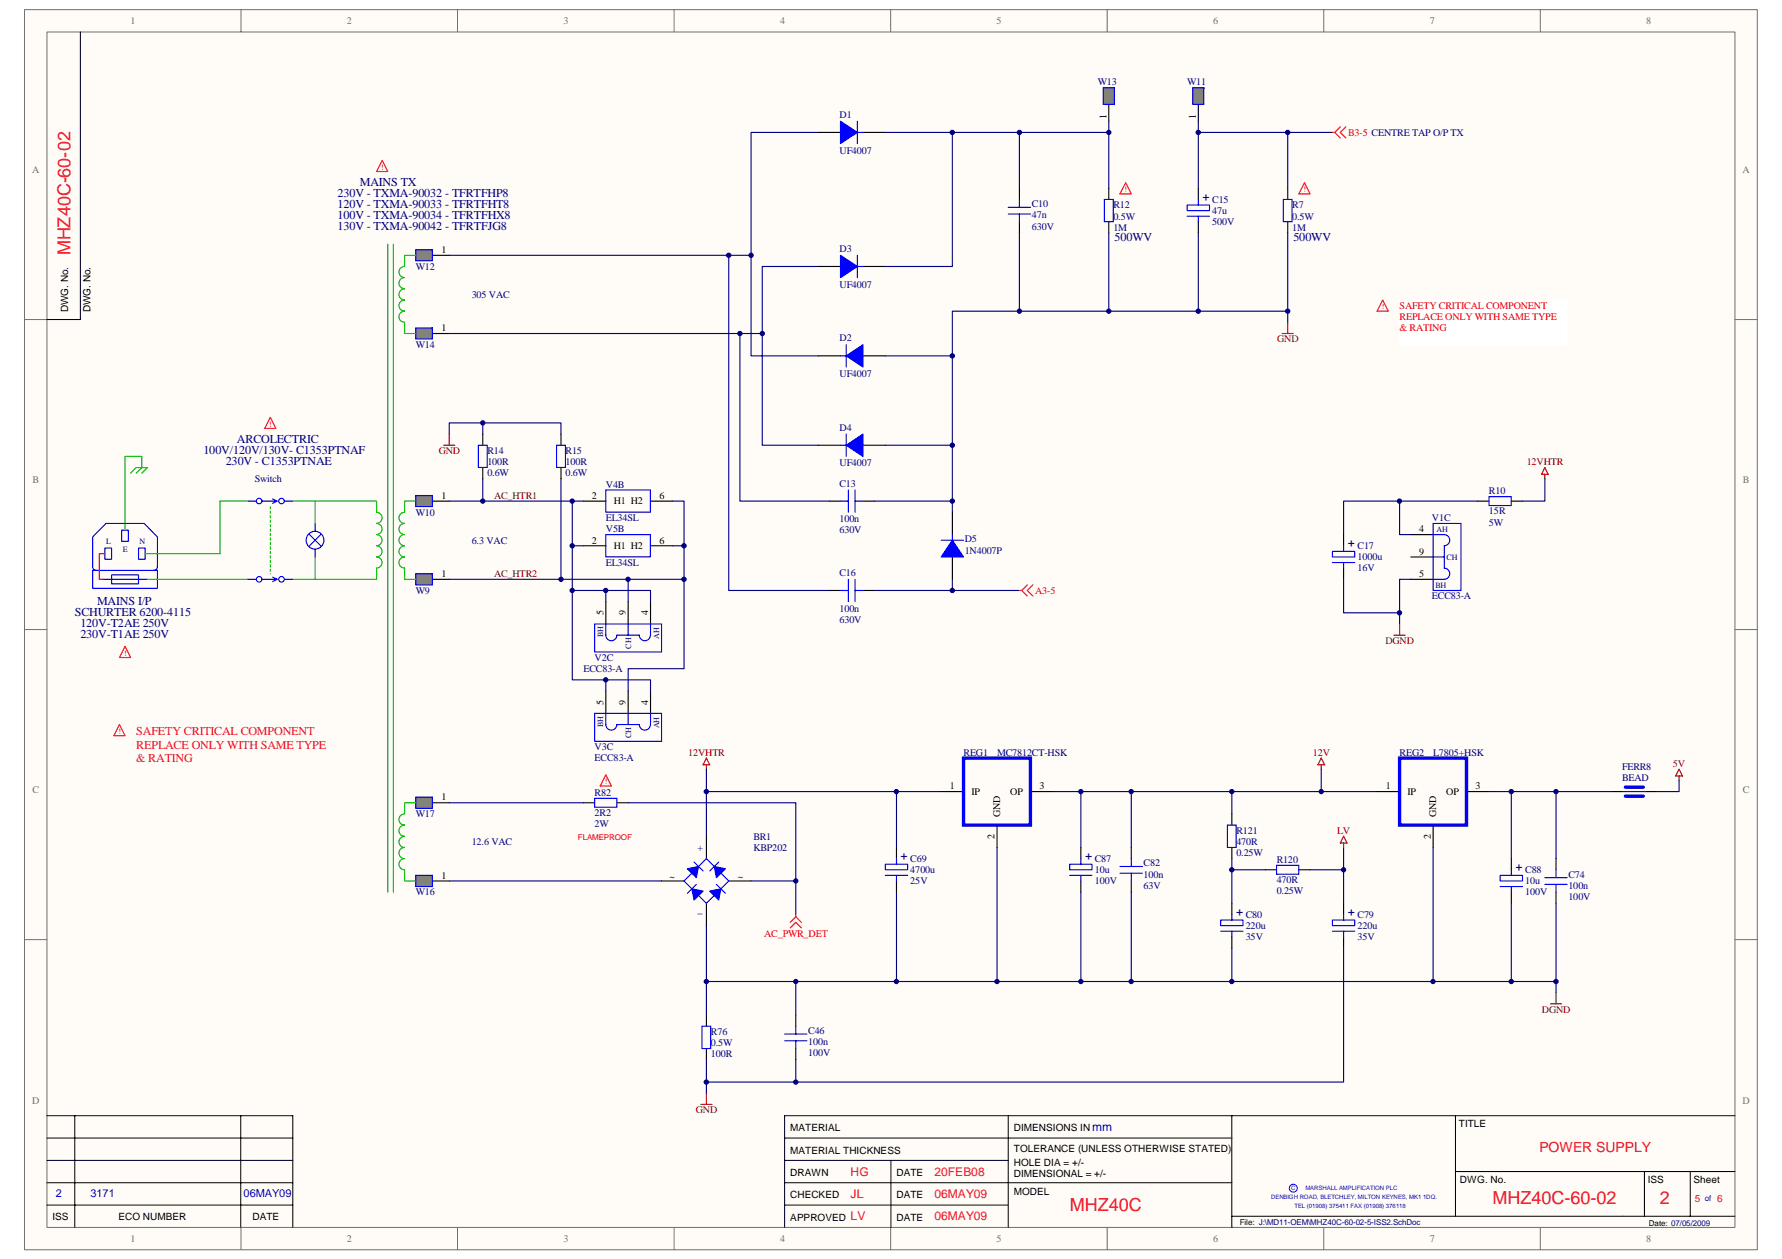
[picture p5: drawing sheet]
<svg xmlns="http://www.w3.org/2000/svg" width="297mm" height="210mm" viewBox="0 0 297 210" stroke-linecap="round" stroke-linejoin="round" font-family="sans-serif">
<path d="M4.1 1.6h288.8v206.8h-288.8z" fill="#fffcf8"/>
<path d="M4.1 1.6h288.8v206.8h-288.8z" fill="none" stroke="#706f64" stroke-width=".17"/>
<path d="M7.8 5.4h281.4v199.2h-281.4z" fill="#fffcf8"/>
<g fill="none" stroke="#706f64" stroke-width=".17">
<path d="M7.8 5.3h281.4v199.3h-281.4zM40.2 1.6v3.7M76.3 1.6v3.7M112.4 1.6v3.7M148.5 1.6v3.7M184.5 1.6v3.7M220.7 1.6v3.7M256.7 1.6v3.7M4.1 53.3h3.7M289.2 53.3h3.7M4.1 105h3.7M289.2 105h3.7"/>
<path d="M4.1 156.7h3.7M289.2 156.7h3.7M40.2 204.6v3.8M76.3 204.6v3.8M112.4 204.6v3.8M148.5 204.6v3.8M184.5 204.6v3.8M220.7 204.6v3.8M256.7 204.6v3.8"/>
</g>
<g fill="none" stroke="#000" stroke-width=".17">
<path d="M13.4 5.3v48h-5.6M7.8 186h41v18.6M7.8 189.7h41M7.8 193.5h41M7.8 197.2h41M12.5 186v18.6M40.1 186v18.6M130.8 189.7h74.5M130.8 193.5h37.3M130.8 197.2h74.5M148.5 193.5v11.1M168.1 186v18.6"/>
<path d="M205.3 186h-74.5v18.6M242.6 186v16.8M242.6 195.3h46.6M274.1 195.3v7.5M281.7 195.3v7.5M289.2 186h-83.9v18.6M7.8 200.9h41M130.8 200.9h37.3M205.3 202.8h83.9"/>
</g>
<path d="M238.9 89.1h.5M108.4 104v.6M108.4 118.9v.6M214.9 198a.66 .66 0 0 1 1-.5 .66 .66 0 0 1 .1 1.1 .66 .66 0 0 1-1-.2l-.1-.3" fill="none" stroke="#00f" stroke-width=".17"/>
<g fill="none" stroke="#000080" stroke-width=".19">
<path d="M136.4 22.1h-11.2v37.2h11.2M147.6 22.1h22.3v9.3M158.7 22.1v22.3h-11.1M169.9 38.8v13.1h-11.2v7.4h-11.1M169.9 22.1h14.9M184.8 38.8v13.1h-14.9M184.8 20.2v11.2M199.7 38.8v13.1h-14.9M199.7 22.1h14.9v9.3M199.7 20.2v11.2M214.6 38.8v13.1h-14.9M214.6 22.1h7.5"/>
<path d="M74.9 42.6h50.3M74.9 55.6h52.2M121.5 42.6v55.8h16.7M123.3 55.6v27.9h14.9M136.4 44.4h-9.3v29.8h9.3M158.7 59.3v14.9h-11.1M214.6 51.9v1.8M80.5 72.4v-1.9h13v1.9M80.5 79.8v3.7h-5.6M80.5 70.5h-5.6v1.9M93.5 79.8v16.8h-18.6M158.7 74.2v9.3h-13"/>
<path d="M80.5 83.5h14.9M97.3 83.5h-1.9v7.5h1.9M112.2 83.5h1.8v7.5h-1.8M114 91v5.6h-20.5M158.7 96.6v1.8h-13M158.7 83.5v1.9M158.7 98.4h11.2M224 96.6v5.6h9.3M233.3 83.5h-9.3v5.6M235.2 96.6h-1.9v7.4M246.3 83.5h-13v5.6h1.9M74.9 133.8h22.4"/>
<path d="M104.7 133.8h27.9v13.1h-7.4M117.7 128.2v3.8M175.5 132h54M205.3 132v3.7M248.2 132h11.2v11.2M259.4 132h9.3M74.9 146.9h35.4M117.7 154.3v14.9M132.6 146.9v5.6M205.3 143.2v7.4M205.3 158.1v5.5M205.3 145h5.6"/>
<path d="M218.4 145h5.6v5.6M224 141.3v3.7M238.9 141.3v22.3M259.4 150.6v13h-141.7M117.7 176.7v3.7h14.9v-3.7M132.6 163.6v5.6M259.4 163.6v1.9M117.7 180.4v1.9"/>
</g>
<g fill="none" stroke="#000" stroke-width=".19">
<path d="M169.9 31.4v1.9M169.9 37v1.8M199.7 31.4v1.9M199.7 37v1.8M97.3 83.5h3.7M97.3 91h3.7M108.4 83.5h3.8M108.4 91h3.8M224 89.1v1.9M224 94.7v1.9M235.2 89.1h3.7M235.2 92.9h3.7"/>
<path d="M235.2 96.6h3.7M101 100.3v3.7M101 115.2v3.7M104.7 100.3v3.7M104.7 115.2v3.7M108.4 100.3v3.7M108.4 115.2v3.7M117.7 169.2v1.9M117.7 174.8v1.9"/>
</g>
<g fill="none" stroke="#00f" stroke-width=".19">
<path d="M168.1 34.6h3.7M168.1 35.7h3.7M169.9 33.3v1.3M169.9 35.7v1.3M197.9 34.2h3.7v.9h-3.7zM197.9 36h3.7M199.7 33.3v.9M199.7 36v1M101 81.7h7.4v3.7h-7.4zM101 89.1h7.4v3.7h-7.4zM222.1 91.9h3.7v1h-3.7zM222.1 93.8h3.7"/>
<path d="M224 91v.9M224 93.8v.9M238.9 87.3h4.6v11.1h-4.6zM238.9 89.1h1.8a.92 .92 0 0 1 1 1 .92 .92 0 0 1-1 .9M238.9 92.9h1.8M240.7 91v3.7a.93 .93 0 0 1 1 1 .93 .93 0 0 1-1 .9h-1.8M99.1 104h11.2v4.7h-11.2zM99.1 118.9h11.2v4.7h-11.2zM101 104v1.9a.92 .92 0 0 0 .9 .9 .92 .92 0 0 0 .9-.9M101 118.9v1.9a.92 .92 0 0 0 .9 .9 .92 .92 0 0 0 .9-.9M104.7 104v1.9M104.7 118.9v1.9"/>
<path d="M108.4 104v1.9a.92 .92 0 0 1-.9 .9 .92 .92 0 0 1-.9-.9h-3.8M108.4 118.9v1.9a.92 .92 0 0 1-.9 .9 .92 .92 0 0 1-.9-.9h-3.8M117 171.1h1.5v3.7h-1.5z"/>
</g>
<g fill="none" stroke="#800000" stroke-width=".19">
<path d="M213.7 55.6h1.9M214.6 53.7v1.9M74 74.2h1.8M74.9 72.4v1.8M257.5 78l.6 1.1h-1.1zM257.5 79.1v.7M232.3 105.9h1.9M233.3 104v1.9M117.7 127.5v.7M117.7 126.4l.6 1.1h-1.1zM224 139.4l.5 1.1h-1.1zM279.9 128.2l.5 1.2h-1.1z"/>
<path d="M279.9 129.4v.7M224 140.5v.8M258.4 167.4h1.9M259.4 165.5v1.9M116.8 184.1h1.9M117.7 182.3v1.8"/>
</g>
<g fill="none" stroke="#f00" stroke-width=".19">
<path d="M222.1 22.1h.4M222.5 22.1l.9 .9M223.4 21.1l-.9 1M224.3 21.1l-.9 1 .9 .9M230.5 50l.9 1.9h-1.9zM169.9 98.4h.4M170.3 98.4l.9 1M171.2 97.5l-.9 .9M172.2 97.5l-1 .9 1 1M131.7 154.7l.9-.9 1 .9M132.6 152.8l-.9 1M132.6 152.8l1 1"/>
<path d="M132.6 152.5v.3"/>
</g>
<path d="M233.3 50.1h27.9v7.4h-27.9z" fill="#fff"/>
<path d="M233.3 50h27.9v7.5h-27.9z" fill="none" stroke="#fff" stroke-width=".17"/>
<path d="M187.6 30.5l1 1.8h-1.9zM217.4 30.5l1 1.8h-1.9z" fill="none" stroke="#f00" stroke-width=".19"/>
<g fill="none" stroke="#000" stroke-width=".19">
<path d="M184.8 17.4v2.8M136.4 22.1h3.7M143.8 22.1h3.8M184.8 31.4v1.9M184.8 37v1.8M214.6 31.4v1.9M214.6 37v1.8M136.4 44.4h3.7M136.4 59.3h3.7M143.8 44.4h3.8M143.8 59.3h3.8M136.4 74.2h3.7"/>
<path d="M143.8 74.2h3.8M138.2 83.5h1.9M138.2 98.4h1.9M143.8 83.5h1.9M143.8 98.4h1.9M158.7 85.4v3.7M158.7 92.9v3.7M246.3 83.5h1.9M251.9 83.5h1.9M97.3 133.8h1.8M102.8 133.8h1.9M117.7 139.4v3.8"/>
<path d="M205.3 135.7v1.9M229.5 132h3.8M238.9 137.6v3.7M244.5 132h3.7M268.7 132h1.8M274.3 132h1.8M110.3 146.9h3.7M117.7 150.6v3.7M121.5 146.9h3.7M205.3 141.3v1.9M205.3 150.6v1.9M205.3 156.2v1.9"/>
<path d="M210.9 145h1.9M216.5 145h1.9M224 150.6v1.9M224 156.2v1.9"/>
</g>
<g fill="#00f" stroke="#00f" stroke-width=".19">
<path d="M140.1 20.2l2.8 1.9-2.8 1.8z"/>
<path d="M140.1 42.6l2.8 1.8-2.8 1.9z"/>
<path d="M141.1 59.3l2.7-1.8v3.7z"/>
<path d="M141.1 74.2l2.7-1.8v3.7z"/>
<path d="M115.3 148.2l1.9 .4-1.5 1.5z"/>
<path d="M114.6 144.8l1.8-.3-.3 1.8z"/>
<path d="M118.3 148.6l1.9-.4-.4 1.9z"/>
<path d="M119.1 144.5l1.8 .3-1.5 1.5z"/>
<path d="M158.7 90.1l1.9 2.8h-3.7z"/>
</g>
<g fill="none" stroke="#00f" stroke-width=".19">
<path d="M142.9 20.2v3.7M142.9 22.1h.9M184.1 33.3h1.5v3.7h-1.5zM213.9 33.3h1.5v3.7h-1.5zM140.1 59.3h1M141.1 57.5v3.7M142.9 42.6v3.7M142.9 44.4h.9M140.1 74.2h1M141.1 72.4v3.7M140.1 83.5h1.3M140.1 98.4h1.3"/>
<path d="M141.4 81.7v3.7M141.4 96.6v3.7M142.5 81.7v3.7M142.5 96.6v3.7M142.5 83.5h1.3M142.5 98.4h1.3M156.9 90.1h3.7M158.7 89.1v1M248.2 82.8h3.7v1.5h-3.7zM99.1 133.1h3.7v1.5h-3.7zM204.6 137.6h1.5v3.7h-1.5zM270.5 132h3.8"/>
<path d="M115.7 143.7l1.5 1.5M116.1 147.4l-1.5 1.5M117.7 143.2l3.8 3.7-3.8 3.7-3.7-3.7zM119.4 147.4l1.5 1.5M119.8 143.7l-1.5 1.5M203.5 153.4h3.7v.9h-3.7zM203.5 155.3h3.7M205.3 152.5v.9M205.3 155.3v.9M212.8 144.3h3.7v1.5h-3.7zM222.1 153.4h3.7v.9h-3.7zM222.1 155.3h3.7"/>
<path d="M224 152.5v.9M224 155.3v.9"/>
</g>
<path d="M257.5 79.8v3.7h-3.7M95.4 91v22.3h5.6v1.9M95.4 98.4h5.6v1.9M101 98.4h7.4v1.9M104.7 96.6v3.7M114 96.6v14.9h-9.3v3.7M101 113.3h7.4v1.9M156.9 132h-39.2v7.4M220.2 128.2v3.8M279.9 130.1v1.9h-3.8M166.2 141.3v22.3" fill="none" stroke="#000080" stroke-width=".19"/>
<path d="M220.2 126.4l.6 1.1h-1.1zM220.2 127.5v.7" fill="none" stroke="#800000" stroke-width=".19"/>
<path d="M233.3 126.4h11.2v11.2h-11.2zM270.9 132.7h3M270.9 131.2h3" fill="none" stroke="#00f" stroke-width=".56"/>
<path d="M183.9 14.6v2.8h1.9v-2.8z" fill-rule="evenodd" fill="#808080" stroke="#00f" stroke-width=".19"/>
<path d="M199.7 17.4v2.8" fill="none" stroke="#000" stroke-width=".19"/>
<path d="M198.8 14.6v2.8h1.9v-2.8z" fill-rule="evenodd" fill="#808080" stroke="#00f" stroke-width=".19"/>
<path d="M72.1 42.6h2.8" fill="none" stroke="#000" stroke-width=".19"/>
<path d="M69.3 41.6v1.9h2.8v-1.9z" fill-rule="evenodd" fill="#808080" stroke="#00f" stroke-width=".19"/>
<path d="M72.1 96.6h2.8" fill="none" stroke="#000" stroke-width=".19"/>
<path d="M69.3 95.7v1.8h2.8v-1.8z" fill-rule="evenodd" fill="#808080" stroke="#00f" stroke-width=".19"/>
<path d="M72.1 83.5h2.8" fill="none" stroke="#000" stroke-width=".19"/>
<path d="M69.3 82.6v1.9h2.8v-1.9z" fill-rule="evenodd" fill="#808080" stroke="#00f" stroke-width=".19"/>
<path d="M72.1 55.6h2.8" fill="none" stroke="#000" stroke-width=".19"/>
<path d="M69.3 54.7v1.8h2.8v-1.8z" fill-rule="evenodd" fill="#808080" stroke="#00f" stroke-width=".19"/>
<path d="M72.1 146.9h2.8" fill="none" stroke="#000" stroke-width=".19"/>
<path d="M69.3 145.9v1.9h2.8v-1.9z" fill-rule="evenodd" fill="#808080" stroke="#00f" stroke-width=".19"/>
<path d="M72.1 133.8h2.8" fill="none" stroke="#000" stroke-width=".19"/>
<path d="M69.3 132.9v1.9h2.8v-1.9z" fill-rule="evenodd" fill="#808080" stroke="#00f" stroke-width=".19"/>
<g fill="none" stroke="#000" stroke-width=".19">
<path d="M80.5 72.4v1.8M80.5 78v1.8M93.5 72.4v1.8M93.5 78v1.8M156.9 132h3.7M166.2 137.6v3.7M171.8 132h3.7M149.4 141.3v1.9M149.4 146.9v1.8M180.2 141.3v1.9M180.2 146.9v1.8M188.6 141.3v1.9"/>
<path d="M188.6 146.9v1.8M251.9 143.2v1.8M251.9 148.7v1.9M259.4 143.2v1.8M259.4 148.7v1.9M132.6 169.2v1.9M132.6 174.8v1.9"/>
</g>
<g fill="none" stroke="#00f" stroke-width=".19">
<path d="M79.7 74.2h1.5v3.7h-1.5zM92.8 74.2h1.5v3.7h-1.5zM17.1 96.6h7.5M17.5 91.4h1.1v1.8h-1.1zM18.6 95.8h4.5v1.5h-4.5zM20.3 88.4h1.1v1.9h-1.1zM23.1 91.4h1.1v1.8h-1.1zM26.2 94.6l-.2 .4-.3 .1M26.2 94.6v-5.1l-2.2-2.2h-6.3l-2.3 2.2 .1 5.3 .5 .3h10.2v3h-10.8v-3h.8M41.3 96.6h1.3M41.3 83.5h1.3M43.8 96.6h2.4l-.8 .4"/>
<path d="M43.8 83.5h2.4l-.8 .4M45.4 96.2l.8 .4M45.4 83.2l.8 .3M47.5 96.6h1.3M47.5 83.5h1.3M51.6 89.1l1.9 1.9M52.5 87.3v1.3M52.5 91.6v1.3M53.5 89.1l-1.9 1.9M147.6 144.1h3.7v.9h-3.7zM147.6 145.9h3.7M149.4 143.2v.9"/>
<path d="M149.4 145.9v1M178.3 144.1h3.7v.9h-3.7zM178.3 145.9h3.7M180.2 143.2v.9M180.2 145.9v1M186.7 144.5h3.7M186.7 145.6h3.7M188.6 143.2v1.3M188.6 145.6v1.3M250.1 145.9h3.7v1h-3.7zM250.1 147.8h3.7M251.9 145v.9"/>
<path d="M251.9 147.8v.9M257.5 146.3h3.7M257.5 147.4h3.7M259.4 145v1.3M259.4 147.4v1.3M130.8 172.4h3.7M130.8 173.5h3.7M132.6 171.1v1.3M132.6 173.5v1.3"/>
<circle cx="43.2" cy="96.6" r=".46"/>
<circle cx="43.2" cy="83.5" r=".46"/>
<circle cx="46.9" cy="96.6" r=".46"/>
<circle cx="46.9" cy="83.5" r=".46"/>
<circle cx="52.5" cy="90.1" r="1.48"/>
</g>
<path d="M149.4 132v9.3M180.2 132v9.3M188.6 132v9.3M251.9 132v11.2M149.4 148.7v14.9M180.2 148.7v14.9M188.6 148.7v14.9M224 158.1v22.3h-91.4M251.9 150.6v13" fill="none" stroke="#000080" stroke-width=".19"/>
<path d="M160.6 126.4h11.2v11.2h-11.2z" fill="none" stroke="#00f" stroke-width=".56"/>
<path d="M17.5 92.3h-1v4.3h.6" fill="none" stroke="#bf0000" stroke-width=".19"/>
<g fill="none" stroke="#00bf00" stroke-width=".19">
<path d="M64.6 40.7v108M65.6 40.7v108M67.4 46.3a.92 .92 0 0 0-.9 .9 .92 .92 0 0 0 .9 .9M67.4 48.2a.92 .92 0 0 0-.9 .9 .92 .92 0 0 0 .9 .9 .93 .93 0 0 0-.9 .9 .93 .93 0 0 0 .9 1M67.4 51.9a.92 .92 0 0 0-.9 .9 .92 .92 0 0 0 .9 .9M67.4 53.7v1.9h1.9M69.3 42.6h-1.9v1.8a.92 .92 0 0 0-.9 .9 .92 .92 0 0 0 .9 1M21.8 78.9l.9-.9h1.9l-1 .9M22.7 78.9l.9-.9v-1.9h-2.8v12.3M24.6 96.6h16.7M41.3 83.5h-4.6v8.8h-12.5M48.8 83.5h14v1.9a.93 .93 0 0 1 .9 .9 .93 .93 0 0 1-.9 1 .92 .92 0 0 1 .9 .9 .92 .92 0 0 1-.9 .9"/>
<path d="M52.5 83.5v3.8M52.5 92.9v3.7M62.8 91a.93 .93 0 0 1 .9 .9 .93 .93 0 0 1-.9 1 .92 .92 0 0 1 .9 .9 .92 .92 0 0 1-.9 .9M62.8 89.1a.92 .92 0 0 1 .9 1 .92 .92 0 0 1-.9 .9M62.8 94.7v1.9h-14M67.4 89.1a.92 .92 0 0 0-.9 1 .92 .92 0 0 0 .9 .9M67.4 91a.92 .92 0 0 0-.9 .9 .92 .92 0 0 0 .9 .9 .93 .93 0 0 0-.9 1 .93 .93 0 0 0 .9 .9M67.4 94.7v1.9h1.9M69.3 83.5h-1.9v1.9a.92 .92 0 0 0-.9 .9 .92 .92 0 0 0 .9 .9 .93 .93 0 0 0-.9 1 .93 .93 0 0 0 .9 .9M69.3 133.8h-1.9v1.9a.93 .93 0 0 0-.9 .9 .93 .93 0 0 0 .9 1 .93 .93 0 0 0-.9 .9 .93 .93 0 0 0 .9 .9 .93 .93 0 0 0-.9 1 .93 .93 0 0 0 .9 .9 .93 .93 0 0 0-.9 .9 .93 .93 0 0 0 .9 1 .93 .93 0 0 0-.9 .9 .93 .93 0 0 0 .9 .9v1.9h1.9"/>
</g>
<path d="M45.1 84.5v11.2" fill="none" stroke="#00bf00" stroke-width=".19" stroke-dasharray=".4 .4"/>
<path d="M63.7 26.7l.9 1.9h-1.8zM45.1 69.6l.9 1.8h-1.9zM20.8 107.8l1 1.8h-1.9zM19.9 120.8l.9 1.9h-1.8zM101 129.2l.9 1.8h-1.8z" fill="none" stroke="#f00" stroke-width=".19"/>
<g fill="#000080" stroke="#000080" stroke-width=".17">
<circle cx="80.5" cy="83.5" r=".36"/>
<circle cx="80.5" cy="70.5" r=".36"/>
<circle cx="93.5" cy="96.6" r=".36"/>
<circle cx="95.4" cy="98.4" r=".36"/>
<circle cx="95.4" cy="91" r=".36"/>
<circle cx="95.4" cy="83.5" r=".36"/>
<circle cx="101" cy="113.3" r=".36"/>
<circle cx="101" cy="98.4" r=".36"/>
<circle cx="104.7" cy="96.6" r=".36"/>
<circle cx="114" cy="96.6" r=".37"/>
<circle cx="114" cy="91" r=".37"/>
<circle cx="117.7" cy="180.4" r=".36"/>
<circle cx="117.7" cy="163.6" r=".36"/>
<circle cx="117.7" cy="132" r=".36"/>
<circle cx="121.5" cy="42.6" r=".36"/>
<circle cx="123.3" cy="55.6" r=".36"/>
<circle cx="125.2" cy="42.6" r=".36"/>
<circle cx="127.1" cy="55.6" r=".36"/>
<circle cx="132.6" cy="180.4" r=".36"/>
<circle cx="132.6" cy="163.6" r=".36"/>
<circle cx="132.6" cy="146.9" r=".36"/>
<circle cx="149.4" cy="163.6" r=".36"/>
<circle cx="149.4" cy="132" r=".36"/>
<circle cx="158.7" cy="98.4" r=".37"/>
<circle cx="158.7" cy="83.5" r=".37"/>
<circle cx="158.7" cy="74.2" r=".37"/>
<circle cx="158.7" cy="59.3" r=".37"/>
<circle cx="158.7" cy="22.1" r=".37"/>
<circle cx="166.2" cy="163.6" r=".36"/>
<circle cx="169.9" cy="51.9" r=".36"/>
<circle cx="169.9" cy="22.1" r=".36"/>
<circle cx="180.2" cy="163.6" r=".36"/>
<circle cx="180.2" cy="132" r=".36"/>
<circle cx="184.8" cy="51.9" r=".36"/>
<circle cx="184.8" cy="22.1" r=".36"/>
<circle cx="188.6" cy="163.6" r=".36"/>
<circle cx="188.6" cy="132" r=".36"/>
<circle cx="199.7" cy="51.9" r=".37"/>
<circle cx="199.7" cy="22.1" r=".37"/>
<circle cx="205.3" cy="163.6" r=".36"/>
<circle cx="205.3" cy="145" r=".36"/>
<circle cx="205.3" cy="132" r=".36"/>
<circle cx="214.6" cy="51.9" r=".36"/>
<circle cx="214.6" cy="22.1" r=".36"/>
<circle cx="220.2" cy="132" r=".36"/>
<circle cx="224" cy="145" r=".36"/>
<circle cx="233.3" cy="102.2" r=".36"/>
<circle cx="233.3" cy="83.5" r=".36"/>
<circle cx="238.9" cy="163.6" r=".36"/>
<circle cx="251.9" cy="163.6" r=".36"/>
<circle cx="251.9" cy="132" r=".36"/>
<circle cx="259.4" cy="163.6" r=".36"/>
<circle cx="259.4" cy="132" r=".36"/>
</g>
<g font-size="3" fill="#ee0e22">
<text x="11.8" y="42.6" transform="rotate(-90 11.8 42.6)">MHZ40C-60-02</text>
<text x="178.3" y="201.9">MHZ40C</text>
<text x="248.8" y="200.8">MHZ40C-60-02</text>
<text x="276.7" y="200.8">2</text>
</g>
<text font-size="2.3" fill="#ee0e22" x="256.6" y="192">POWER SUPPLY</text>
<g font-size="2" fill="#000080">
<text x="56.3" y="34.7">120V - TXMA-90033 - TFRTFHT8</text>
<text x="56.3" y="32.8">230V - TXMA-90032 - TFRTFHP8</text>
<text x="60" y="30.9">MAINS TX</text>
<text x="201.6" y="33.5" transform="rotate(-90 201.6 33.5)">+</text>
<text x="56.3" y="36.5">100V - TXMA-90034 - TFRTFHX8</text>
<text x="56.3" y="38.4">130V - TXMA-90042 - TFRTFJG8</text>
<text x="185.8" y="40.3">500WV</text>
<text x="215.6" y="40.3">500WV</text>
<text x="33.9" y="75.6">100V/120V/130V- C1353PTNAF</text>
<text x="37.6" y="77.5">230V - C1353PTNAE</text>
<text x="39.5" y="73.8">ARCOLECTRIC</text>
<text x="225.8" y="91.2" transform="rotate(-90 225.8 91.2)">+</text>
<text x="16.2" y="100.8">MAINS I/P</text>
<text x="12.5" y="102.7">SCHURTER 6200-4115</text>
<text x="13.4" y="104.5">120V-T2AE 250V</text>
<text x="13.4" y="106.4">230V-T1AE 250V</text>
<text x="151.3" y="143.4" transform="rotate(-90 151.3 143.4)">+</text>
<text x="182" y="143.4" transform="rotate(-90 182 143.4)">+</text>
<text x="253.8" y="145.3" transform="rotate(-90 253.8 145.3)">+</text>
<text x="207.2" y="152.7" transform="rotate(-90 207.2 152.7)">+</text>
<text x="225.8" y="152.7" transform="rotate(-90 225.8 152.7)">+</text>
</g>
<g font-size="2" fill="#ee0e22">
<text x="22.7" y="122.6">SAFETY CRITICAL COMPONENT</text>
<text x="22.7" y="124.8">REPLACE ONLY WITH SAME TYPE</text>
<text x="22.7" y="127">&amp; RATING</text>
<text x="141.8" y="196">HG</text>
<text x="155.8" y="196">20FEB08</text>
<text x="141.8" y="199.7">JL</text>
<text x="141.8" y="203.5">LV</text>
<text x="155.8" y="199.7">06MAY09</text>
<text x="155.8" y="203.5">06MAY09</text>
</g>
<text font-size="2" fill="#00f" x="182.1" y="188.6">mm</text>
<g font-size="1.8" fill="#00f">
<text x="9.3" y="199.6">2</text>
<text x="15.1" y="199.6">3171</text>
<text x="40.6" y="199.6">06MAY09</text>
</g>
<g font-size="1.7" fill="#706f64">
<text x="21.7" y="4">1</text>
<text x="57.8" y="4">2</text>
<text x="93.9" y="4">3</text>
<text x="130" y="4">4</text>
<text x="166.1" y="4">5</text>
<text x="202.2" y="4">6</text>
<text x="238.3" y="4">7</text>
<text x="274.4" y="4">8</text>
<text x="5.4" y="28.9">A</text>
<text x="290.5" y="28.9">A</text>
<text x="5.4" y="80.6">B</text>
<text x="290.5" y="80.6">B</text>
<text x="5.4" y="132.3">C</text>
<text x="290.5" y="132.3">C</text>
<text x="5.4" y="184">D</text>
<text x="290.5" y="184">D</text>
<text x="21.7" y="207">1</text>
<text x="57.8" y="207">2</text>
<text x="93.9" y="207">3</text>
<text x="130" y="207">4</text>
<text x="166.1" y="207">5</text>
<text x="202.2" y="207">6</text>
<text x="238.3" y="207">7</text>
<text x="274.4" y="207">8</text>
</g>
<g font-size="1.7" fill="#000080">
<text x="183" y="14.2">W13</text>
<text x="197.9" y="14.2">W11</text>
<text x="139.9" y="19.6">D1</text>
<text x="139.9" y="25.6">UF4007</text>
<text x="172" y="34.5">C10</text>
<text x="185.6" y="34.7">R12</text>
<text x="202.1" y="35.7">47u</text>
<text x="202.1" y="33.8">C15</text>
<text x="215.4" y="34.7">R7</text>
<text x="139.9" y="42">D3</text>
<text x="172" y="36.4">47n</text>
<text x="172" y="38.3">630V</text>
<text x="185.6" y="36.6">0.5W</text>
<text x="185.6" y="38.5">1M</text>
<text x="202.1" y="37.5">500V</text>
<text x="215.4" y="36.6">0.5W</text>
<text x="215.4" y="38.5">1M</text>
<text x="69.3" y="45">W12</text>
<text x="139.9" y="48">UF4007</text>
<text x="78.6" y="49.6">305 VAC</text>
<text x="69.3" y="58">W14</text>
<text x="139.9" y="56.9">D2</text>
<text x="139.9" y="62.9">UF4007</text>
<text x="139.9" y="71.8">D4</text>
<text x="81.2" y="77.6">100R</text>
<text x="81.2" y="75.7">R14</text>
<text x="94.3" y="77.6">100R</text>
<text x="94.3" y="75.7">R15</text>
<text x="139.9" y="77.8">UF4007</text>
<text x="42.5" y="80.4">Switch</text>
<text x="81.2" y="79.4">0.6W</text>
<text x="94.3" y="79.4">0.6W</text>
<text x="101" y="81.3">V4B</text>
<text x="139.9" y="81.1">C13</text>
<text x="248.2" y="82.4">R10</text>
<text x="69.3" y="86">W10</text>
<text x="101" y="86.9">EL34SL</text>
<text x="101" y="88.8">V5B</text>
<text x="139.9" y="87.1">100n</text>
<text x="139.9" y="88.9">630V</text>
<text x="238.7" y="86.9">V1C</text>
<text x="248.2" y="85.8">15R</text>
<text x="248.2" y="87.6">5W</text>
<text x="78.6" y="90.6">6.3 VAC</text>
<text x="101" y="94.3">EL34SL</text>
<text x="160.8" y="92.3">1N4007P</text>
<text x="160.8" y="90.4">D5</text>
<text x="226.3" y="93.4">1000u</text>
<text x="226.3" y="95.3">16V</text>
<text x="226.3" y="91.5">C17</text>
<text x="69.3" y="99">W9</text>
<text x="139.9" y="102">100n</text>
<text x="139.9" y="96">C16</text>
<text x="238.7" y="99.9">ECC83-A</text>
<text x="139.9" y="103.8">630V</text>
<text x="97.3" y="112">ECC83-A</text>
<text x="99.1" y="110.2">V2C</text>
<text x="99.1" y="125.1">V3C</text>
<text x="99.1" y="126.9">ECC83-A</text>
<text x="160.6" y="126">REG1</text>
<text x="166.2" y="126">MC7812CT-HSK</text>
<text x="233.3" y="126">REG2</text>
<text x="238.9" y="126">L7805+HSK</text>
<text x="270.4" y="130.3">BEAD</text>
<text x="270.4" y="128.4">FERR8</text>
<text x="69.3" y="136.2">W17</text>
<text x="99.1" y="136.1">2R2</text>
<text x="99.1" y="137.9">2W</text>
<text x="99.1" y="132.7">R82</text>
<text x="78.6" y="140.9">12.6 VAC</text>
<text x="116.3" y="141.8">+</text>
<text x="125.6" y="141.8">KBP202</text>
<text x="125.6" y="140">BR1</text>
<text x="151.7" y="143.7">C69</text>
<text x="182.5" y="143.7">C87</text>
<text x="206.1" y="140.9">470R</text>
<text x="206.1" y="142.8">0.25W</text>
<text x="206.1" y="139">R121</text>
<text x="212.8" y="143.9">R120</text>
<text x="69.3" y="149.3">W16</text>
<text x="111.6" y="146.7">~</text>
<text x="123" y="146.7">~</text>
<text x="151.7" y="145.6">4700u</text>
<text x="151.7" y="147.4">25V</text>
<text x="182.5" y="145.6">10u</text>
<text x="182.5" y="147.4">100V</text>
<text x="190.6" y="146.3">100n</text>
<text x="190.6" y="148.2">63V</text>
<text x="190.6" y="144.4">C82</text>
<text x="212.8" y="147.2">470R</text>
<text x="212.8" y="149.1">0.25W</text>
<text x="254.3" y="147.4">10u</text>
<text x="254.3" y="149.3">100V</text>
<text x="254.3" y="145.6">C88</text>
<text x="261.4" y="148.2">100n</text>
<text x="261.4" y="146.3">C74</text>
<text x="116.3" y="152.3">_</text>
<text x="207.7" y="154.9">220u</text>
<text x="207.7" y="153">C80</text>
<text x="226.3" y="154.9">220u</text>
<text x="226.3" y="153">C79</text>
<text x="261.4" y="150">100V</text>
<text x="207.7" y="156.7">35V</text>
<text x="226.3" y="156.7">35V</text>
<text x="118.5" y="172.6">R76</text>
<text x="134.7" y="172.4">C46</text>
<text x="118.5" y="174.4">0.5W</text>
<text x="118.5" y="176.3">100R</text>
<text x="134.7" y="174.2">100n</text>
<text x="134.7" y="176.1">100V</text>
</g>
<g font-size="1.7">
<text x="184.4" y="19.8" transform="rotate(-90 184.4 19.8)">1</text>
<text x="199.3" y="19.8" transform="rotate(-90 199.3 19.8)">1</text>
<text x="73.6" y="42.2">1</text>
<text x="11.3" y="52.1" transform="rotate(-90 11.3 52.1)">DWG. No.</text>
<text x="15.1" y="52.1" transform="rotate(-90 15.1 52.1)">DWG. No.</text>
<text x="73.6" y="55.2">1</text>
<text x="73.6" y="83.2">1</text>
<text x="98.7" y="83.2">2</text>
<text x="109.9" y="83.2">6</text>
<text x="102.3" y="84.1">H1 H2</text>
<text x="236.6" y="88.8">4</text>
<text x="98.7" y="90.6">2</text>
<text x="102.3" y="91.5">H1 H2</text>
<text x="109.9" y="90.6">6</text>
<text x="236.6" y="92.5">9</text>
<text x="73.6" y="96.2">1</text>
<text x="236.6" y="96.2">5</text>
<text x="100.6" y="102.6" transform="rotate(-90 100.6 102.6)">5</text>
<text x="104.3" y="102.6" transform="rotate(-90 104.3 102.6)">9</text>
<text x="108" y="102.6" transform="rotate(-90 108 102.6)">4</text>
<text x="100.6" y="117.5" transform="rotate(-90 100.6 117.5)">5</text>
<text x="104.3" y="117.5" transform="rotate(-90 104.3 117.5)">9</text>
<text x="108" y="117.5" transform="rotate(-90 108 117.5)">4</text>
<text x="158.3" y="131.6">1</text>
<text x="173.3" y="131.6">3</text>
<text x="231" y="131.6">1</text>
<text x="246" y="131.6">3</text>
<text x="73.6" y="133.5">1</text>
<text x="161.9" y="132.5">IP</text>
<text x="166.7" y="136.3" transform="rotate(-90 166.7 136.3)">GND</text>
<text x="168.4" y="132.5">OP</text>
<text x="234.6" y="132.5">IP</text>
<text x="239.4" y="136.3" transform="rotate(-90 239.4 136.3)">GND</text>
<text x="241.1" y="132.5">OP</text>
<text x="165.8" y="139.9" transform="rotate(-90 165.8 139.9)">2</text>
<text x="238.5" y="139.9" transform="rotate(-90 238.5 139.9)">2</text>
<text x="73.6" y="146.5">1</text>
<text x="131.7" y="188.6">MATERIAL</text>
<text x="169" y="188.6">DIMENSIONS IN</text>
<text x="169" y="192">TOLERANCE (UNLESS OTHERWISE STATED)</text>
<text x="243.2" y="187.9">TITLE</text>
<text x="131.7" y="192.4">MATERIAL THICKNESS</text>
<text x="131.7" y="196.1">DRAWN</text>
<text x="149.4" y="196.1">DATE</text>
<text x="169" y="196.3">DIMENSIONAL = +/-</text>
<text x="169" y="194.4">HOLE DIA = +/-</text>
<text x="243.3" y="197.2">DWG. No.</text>
<text x="274.7" y="197.2">ISS</text>
<text x="282.3" y="197.2">Sheet</text>
<text x="8.7" y="203.3">ISS</text>
<text x="19.7" y="203.3">ECO NUMBER</text>
<text x="42.1" y="203.3">DATE</text>
<text x="131.7" y="199.8">CHECKED</text>
<text x="131.7" y="203.5">APPROVED</text>
<text x="149.4" y="199.8">DATE</text>
<text x="149.4" y="203.5">DATE</text>
<text x="169" y="199.2">MODEL</text>
</g>
<g font-size="1.7" fill="#f00">
<text x="224.7" y="22.6">B3-5 CENTRE TAP O/P TX</text>
<text x="233.3" y="51.5">SAFETY CRITICAL COMPONENT</text>
<text x="233.3" y="53.4">REPLACE ONLY WITH SAME TYPE</text>
<text x="233.3" y="55.2">&amp; RATING</text>
<text x="172.5" y="99">A3-5</text>
<text x="127.4" y="156.2">AC_PWR_DET</text>
</g>
<g font-size="1.7" fill="#800000">
<text x="212.9" y="57.1">GND</text>
<text x="73.1" y="75.7">GND</text>
<text x="254.5" y="77.6">12VHTR</text>
<text x="82.4" y="83.2">AC_HTR1</text>
<text x="82.4" y="96.2">AC_HTR2</text>
<text x="230.9" y="107.4">DGND</text>
<text x="114.7" y="126">12VHTR</text>
<text x="218.8" y="126">12V</text>
<text x="278.9" y="127.9">5V</text>
<text x="222.9" y="139">LV</text>
<text x="257" y="168.8">DGND</text>
<text x="116" y="185.6">GND</text>
</g>
<g font-size="1.7" fill="#ee0e22">
<text x="282.5" y="200.4">5</text>
<text x="286.2" y="200.4">6</text>
</g>
<g font-size="1.3" fill="#f00">
<text x="63.5" y="28.3">!</text>
<text x="187.4" y="32">!</text>
<text x="217.3" y="32">!</text>
<text x="230.3" y="51.6">!</text>
<text x="44.9" y="71.1">!</text>
<text x="20.7" y="109.3">!</text>
<text x="19.7" y="122.4">!</text>
<text x="100.8" y="130.7">!</text>
<text x="96.3" y="140.1">FLAMEPROOF</text>
</g>
<g font-size="1.3" fill="#000080">
<text x="239.5" y="88.6">AH</text>
<text x="17.7" y="90.7">L</text>
<text x="20.5" y="92">E</text>
<text x="23.3" y="90.7">N</text>
<text x="241.1" y="93.3">CH</text>
<text x="239.3" y="98">BH</text>
<text x="100.5" y="106.3" transform="rotate(-90 100.5 106.3)">BH</text>
<text x="109.9" y="106.6" transform="rotate(-90 109.9 106.6)">AH</text>
<text x="105.2" y="108.1" transform="rotate(-90 105.2 108.1)">CH</text>
<text x="100.5" y="121.2" transform="rotate(-90 100.5 121.2)">BH</text>
<text x="105.2" y="123.1" transform="rotate(-90 105.2 123.1)">CH</text>
<text x="109.9" y="121.5" transform="rotate(-90 109.9 121.5)">AH</text>
</g>
<text font-size="1.3" fill="#00f" x="284.2" y="200.3">of</text>
<g font-size="1.3">
<text x="206.6" y="204.2">File: J:\MD11-OEM\MHZ40C-60-02-5-ISS2.SchDoc</text>
<text x="274.8" y="204.4">Date: 07/05/2009</text>
</g>
<g font-size="1" fill="#00f">
<text x="211.9" y="200">DENBIGH ROAD, BLETCHLEY, MILTON KEYNES, MK1 1DQ.</text>
<text x="215.2" y="198.5">C</text>
<text x="215.8" y="201.4">TEL (01908) 375411 FAX (01908) 376118</text>
<text x="217.6" y="198.5">MARSHALL AMPLIFICATION PLC</text>
</g>
</svg>
